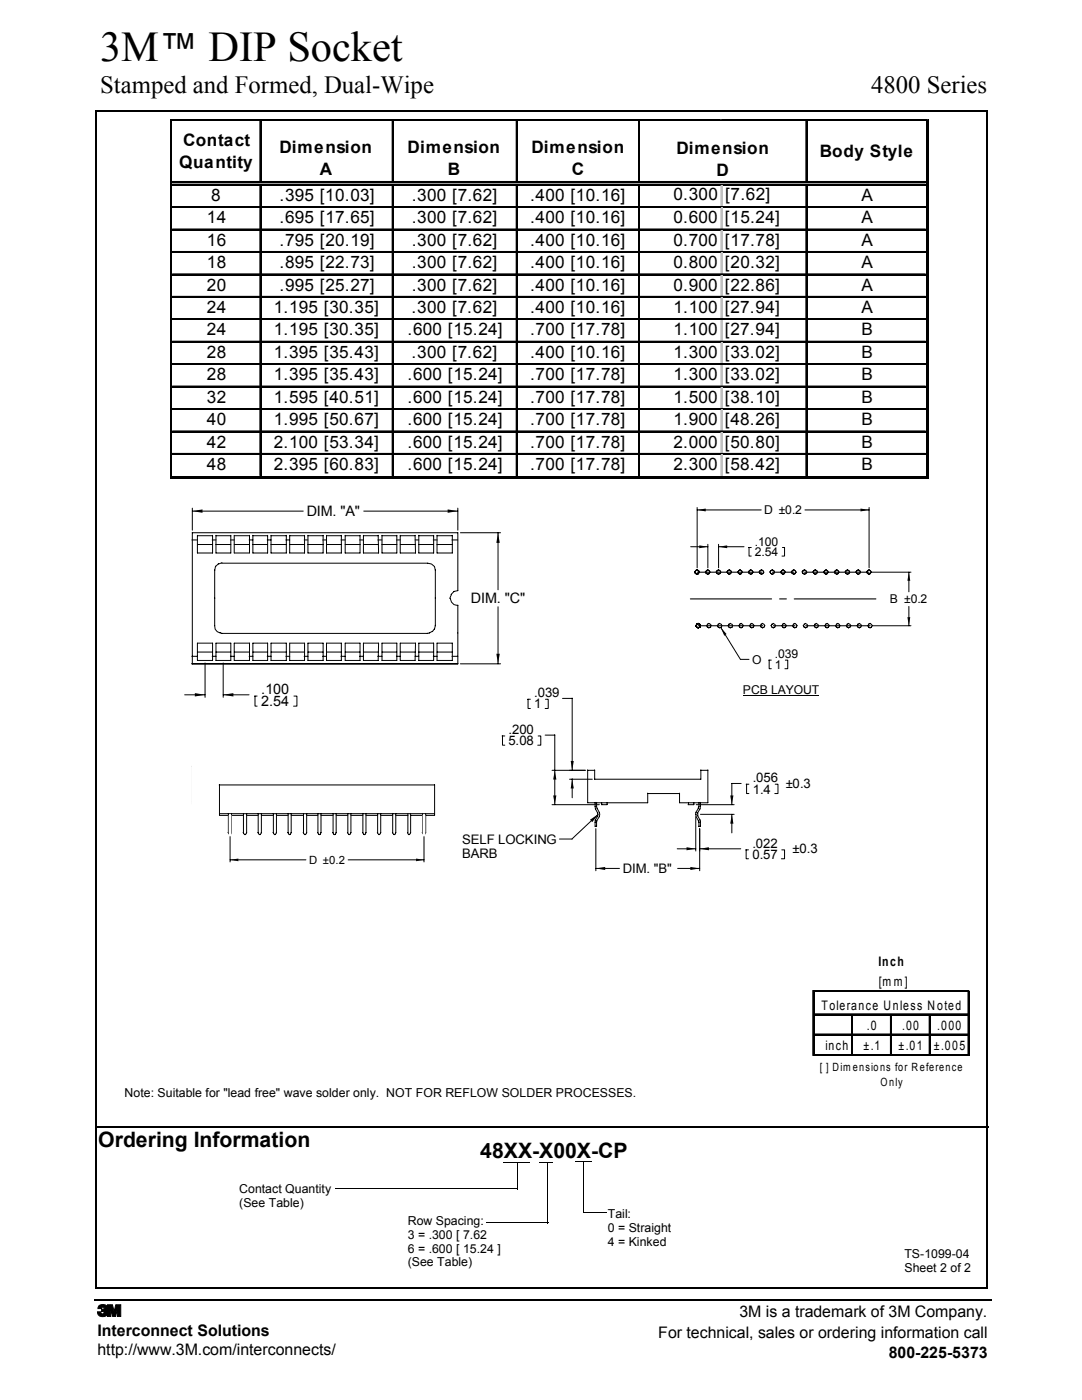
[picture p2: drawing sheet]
<svg xmlns="http://www.w3.org/2000/svg" width="216mm" height="279mm" viewBox="0 0 216 279" stroke-linecap="round" stroke-linejoin="round" font-family="sans-serif">
<path d="M19.2 224.8h.2v.4h-.2zM18.8 259.2h.1v.4h-.1z" fill="#000"/>
<path d="M19 22.2h178M19.1 22.1v234.9M196.9 22.2v235M19.4 225h177.9M18.9 257h177.9M18.9 259.4h178.9" fill="none" stroke="#000" stroke-width=".36"/>
<path d="M67 237.2h36.2M103.2 232.1v5.3M107.7 232.1h2.7M109.3 232.1v12M114.9 231.7h3.1M116.4 231.9v10.1M97 244h12.5M116.5 242h4.6" fill="none" stroke="#000" stroke-width=".2"/>
<g fill="#fff">
<path d="M177.8 177.6h12.8v7.8h-12.8z"/>
<path d="M162.1 189.5h31.3v27.6h-31.3z"/>
</g>
<path d="M162.2 197.6v13.1M162.5 197.6h31M193.1 197.9v12.8M162.5 202.3h31M162.5 206.4h31M162.5 210.4h31M169.9 202.6v8.1M177.7 202.6v8.1M185.4 202.6v8.1" fill="none" stroke="#000" stroke-width=".2"/>
<path d="M162.4 197.6v13.1M162.5 197.8h30.9M162.5 202.5h30.9M162.5 206.5h30.9M162.5 210.6h30.9M170.1 202.6v8.1M177.8 202.6v8.1M185.6 202.6v8.1" fill="none" stroke="#000" stroke-width=".32"/>
<path d="M193.3 197.9v12.8" fill="none" stroke="#000" stroke-width=".3"/>
<path d="M25.3 96.6h125.1v85.2h-125.1z" fill="#fff"/>
<path d="M25.3 96.6h125.2v85.3h-125.2z" fill="#fff" stroke="#fff" stroke-width=".2"/>
<path d="M28.7 104.3h72.1M100.8 104.2v37.7h-72v-37.6M35.1 143.4h58.7M93.8 143.3v23.6h-58.6v-23.5M102.6 143.4h37.4M140 143.3v24.7h-37.3v-24.6" fill="none" stroke="#fff" stroke-width=".34"/>
<g fill="none" stroke="#000" stroke-width=".2">
<path d="M38.3 107.8h1.1M38.4 101.4v4.4M38.4 106.2v26.3M38.4 106.3h53v11.6l-.9 .1M38.4 102h22.1M39.4 106.8v3.6h3v-3.6M39.4 106.9h3M39.4 108.7h3M42.3 107.8h.8M42.8 113.7v11.2l.1 .7 .4 .5 .6 .2M43 113l-.2 .8M43.1 106.8v3.6h3v-3.6"/>
<path d="M43.1 106.9h3M43.1 108.7h3M43.6 112.5l-.6 .6M44.3 112.4h41l.8 .2 .6 .5 .2 .7M44.3 112.3l-.7 .3M46 107.8h.7M46.7 106.8v3.6h3.1v-3.6M46.7 106.9h3.1M46.7 108.7h3.1M49.7 107.8h.8M50.5 106.8v3.6h2.9v-3.6M50.5 106.9h2.9"/>
<path d="M50.5 108.7h2.9M53.3 107.8h.8M54.1 106.8v3.6h3v-3.6M54.1 106.9h3M54.1 108.7h3M57 107.8h.8M57.8 106.8v3.6h3v-3.6M57.8 106.9h3M57.8 108.7h3M60.7 107.8h.7M61.4 106.8v3.6h3.1v-3.6M61.4 106.9h3.1"/>
<path d="M61.4 108.7h3.1M64.4 107.8h.8M65.2 106.8v3.6h2.9v-3.6M65.2 106.9h2.9M65.2 108.7h2.9M68 107.8h.9M68.9 106.8v3.6h2.9v-3.6M68.9 106.9h2.9M68.9 108.7h2.9M71.8 107.8h.7M72.5 106.8v3.6h3v-3.6M72.5 106.9h3"/>
<path d="M72.5 108.7h3M72.6 102h18.8M75.4 107.8h.8M76.2 106.8v3.6h3v-3.6M76.2 106.9h3M76.2 108.7h3M79.1 107.8h.8M79.9 106.8v3.6h3l-.1-3.6M79.9 106.9h2.9M79.9 108.7h3M82.8 107.8h.8M83.6 106.8v3.6h2.9v-3.6"/>
<path d="M83.6 106.9h2.9M83.6 108.7h2.9M86.4 107.8h.8M86.9 113.7v11.2M87.2 106.8v3.6h3.1v-3.6M87.2 106.9h3.1M87.2 108.7h3.1M89.8 119.4l.3 .8 .5 .5 .8 .1M90.1 118.6l-.4 .8M90.2 107.8h1.2M90.6 118l-.6 .6M91.4 101.4v4.4"/>
<path d="M91.9 106.3h8M99.4 106.3v11.4M36.9 138.7h4M38.3 131h1.1M39.4 128.4h3v3.4h-3zM39.4 130.1h3M40.9 132.3v6.9M42.3 131h.8M43.1 128.4h3v3.4h-3zM43.1 130.1h3M43.9 126.2l.4 .2h41M44.5 132.3v6.9"/>
<path d="M44.5 138.7h5.2M46 131h.7M46.7 128.4h3.1v3.4h-3.1zM46.7 130.1h3.1M49.7 131h.8M50.5 128.4h2.9v3.4h-2.9zM50.5 130.1h2.9M50.8 138.9h.5M50.9 138.9v2h.4M53.3 131h.8M54.1 128.4h3v3.4h-3zM54.1 130.1h3"/>
<path d="M57 131h.8M57.8 128.4h3v3.4h-3zM57.8 130.1h3M58.7 138.9h.5v2h-.6M60.7 131h.7M61.4 128.4h3.1v3.4h-3.1zM61.4 130.1h3.1M64.4 131h.8M65.2 128.4h2.9v3.4h-2.9zM65.2 130.1h2.9M68 131h.9M68.9 128.4h2.9v3.4h-2.9z"/>
<path d="M68.9 130.1h2.9M71.8 131h.7M72.5 128.4h3v3.4h-3zM72.5 130.1h3M75.4 131h.8M76.2 128.4h3v3.4h-3zM76.2 130.1h3M79.1 131h.8M79.9 128.4h3l-.1 3.4h-2.9zM79.9 130.1h3M82.8 131h.8M83.6 128.4h2.9v3.4h-2.9z"/>
<path d="M83.6 130.1h2.9M86.3 126l-1 .4M86.4 131h.8M86.7 125.5l-.4 .6M86.9 124.8l-.2 .8M87.2 128.4h3.1v3.4h-3.1zM87.2 130.1h3.1M90.2 131h1.2M91.4 120.8v11.7h-53.1M91.9 132.5h8M99 137.4h.6M99.1 137.4v2h.5"/>
<path d="M99.4 121.1v11.4M102.9 137.4h.6v2h-.7M106.6 137.2h2.2M108.8 137.1v15.8M38.3 152.9h53.1M38.4 152.8v7.6h2.2M40.6 159.9v4.8M41.3 159.9v4.8M44.2 159.9v4.8M45 159.9v4.8M47.9 159.9v4.8M48.7 159.9v4.8"/>
<path d="M51.6 159.9v4.8M52.3 159.9v4.8M55.3 159.9v4.8M56 159.9v4.8M59.1 159.9v4.8M59.8 159.9v4.8M62.6 159.9v4.8M63.4 159.9v4.8M66.3 159.9v4.8M67 159.9v4.8M70 159.9v4.8M70.7 159.9v4.8"/>
<path d="M73.7 159.9v4.8M74.4 159.9v4.8M77.3 159.9v4.8M78.1 159.9v4.8M81 159.9v4.8M81.8 159.9v4.8M84.7 159.9v4.8M85.4 159.9v4.8M88.4 159.9v4.8M89.2 159.9v4.8M91.4 152.8v7.6h-2.2M93.5 145.4h.5"/>
<path d="M93.5 145.4v2h.5M101.3 145.4h.6v2h-.7M102.8 145.2h2.1M104.4 152.9h7.2M104.9 145.2v15.2M108.2 154.9h5M108.8 154.8v4.1M112.1 152.9h1.6M112.1 152.8v7.2h13.1v-2.1M113.7 152.8v2.1h23.1v-2.1M113.7 159.9v1M114.1 159.9l.1 1.3a1.88 1.88 0 0 1-.1 2.8"/>
<path d="M125.2 158h7M136.4 159.9v1l-.2 .3M136.7 152.9h1.6M136.7 159.9v1M138.3 152.8v7.2h-6.1v-2.1M38.4 160h53M40.5 164.7l.3 .5h.3l.2-.5M41.3 160.4h2.9M44.1 164.7l.3 .5h.3l.3-.5M45 160.4h2.9M47.8 164.7l.4 .5h.2l.3-.5M48.7 160.4h2.9"/>
<path d="M51.5 164.7l.3 .5h.2l.3-.5M52.3 160.4h3M55.2 164.7l.3 .5h.3l.2-.5M56 160.4h3.1M59 164.7l.3 .5h.3l.2-.5M59.8 160.4h2.8M62.5 164.7l.4 .5h.2l.3-.5M63.4 160.4h2.9M66.3 164.7l.3 .5h.2l.2-.5M67 160.4h3M69.9 164.7l.3 .5h.3l.2-.5M70.7 160.4h3"/>
<path d="M73.6 164.7l.3 .5h.3l.2-.5M74.4 160.4h2.9M77.2 164.7l.4 .5h.2l.3-.5M78.1 160.4h2.9M81 164.7l.3 .5h.3l.2-.5M81.8 160.4h2.9M84.6 164.7l.3 .5h.3l.2-.5M85.4 160.4h3M88.3 164.7l.3 .5h.3l.3-.5M104.4 160.4h10.3M113.7 164.2v1h.4v-1M113.7 160.8l.1 .6 .5 .9"/>
<path d="M113.8 163.7l-.1 .6M113.9 165.7v3.8M113.9 169h5.2M114.2 164l-.2 .3M114.3 162.2v.7l-.6 .9M115.2 160v.4h1.2v-.4M131.1 169h5.4M134.1 160v.4M135.3 160v.4h-1.3M135.8 162.1l-.2 .5M136.1 162.2v.7l.5 .9M136.3 161.2l-.6 .9"/>
<path d="M136.4 164.3l-.7-1.7 11.2 13.8h-7M136.4 164.2v1M136.5 165.7v3.8M136.6 163.7l.1 .6M136.7 164.2v1h-.4M136.7 160.8l-.1 .6-.6 .9"/>
</g>
<g fill="#000">
<path d="M38.4 102l2-.3v.6zM89.3 101.7l2.1 .3-2.1 .3zM99.4 106.3l.3 2.1h-.7zM38.9 138.3l2 .4-2 .3zM44.5 138.7l2.1-.4v.7zM99 130.5h.7l-.3 2zM104.6 158.4h.7l-.4 2zM104.9 152.9l.4 2h-.7zM108.8 154.9l.3 2h-.7zM108.4 150.9h.7l-.3 2zM113.9 169l2-.4v.7zM134.5 168.6l2 .4-2 .3z"/>
<path d="M135.7 162.6l1.5 1.3-.5 .4z"/>
</g>
<g fill="#fff">
<path d="M25.8 183.1h101.9v29.7h-101.9z"/>
<path d="M34.1 23.8h151.4v72h-151.4z"/>
</g>
<g fill="none" stroke="#c0c0c0" stroke-width=".2">
<path d="M34.1 23.8h.1M51.9 23.8h.1M78.3 23.8h.1M103 23.8h.1M127.4 23.8h.1M143.8 23.8h.1M143.8 37v4.2M160.8 23.8h.1M185 23.8h.1M143.8 41.5v4.2M143.8 46v4.2M143.8 50.4v4.3"/>
<path d="M143.8 54.9v4.2M143.8 59.4v4.2M143.8 63.9v4.2M143.8 68.4v4.2M143.8 72.8v4.2M143.8 77.3v4.2M143.8 81.8v4.2M143.8 86.3v4.2M143.8 90.8v4.2"/>
</g>
<path d="M34.4 24h150.9M34.4 36.3h150.3M34.4 36.9h150.3M34.4 41.4h150.3M34.4 50.3h150.3M34.4 59.3h150.3M34.4 63.8h150.3M34.4 72.7h150.3M34.4 81.7h150.3" fill="none" stroke="#000" stroke-width=".25"/>
<g fill="none" stroke="#000" stroke-width=".2">
<path d="M34.4 36.2h150.3M34.4 36.7h150.3M51.9 24.1v12.1M51.9 37v58M78.3 24.1v12.1M78.3 37v58M103 24.1v12.1M103 37v58M127.4 24.1v12.1M127.4 37v58M160.8 24.1v12.1M160.8 37v58"/>
<path d="M34.4 41.2h150.3M34.4 45.7h150.3M34.4 50.2h150.3M34.4 54.7h150.3M34.4 59.1h150.3M34.4 63.6h150.3M34.4 68.1h150.3M34.4 72.6h150.3M34.4 77h150.3M34.4 81.5h150.3M34.4 86h150.3M34.4 90.5h150.3"/>
</g>
<g fill="none" stroke="#000" stroke-width=".28">
<path d="M34.2 23.8v71.7M52 24.1v12.1M52 37v58M103.1 24.1v12.1M103.1 37v58M127.6 24.1v12.1M127.6 37v58M160.9 24.1v12.1M160.9 37v58M34.4 45.8h150.3M34.4 54.8h150.3M34.4 68.2h150.3"/>
<path d="M34.4 77.2h150.3M34.4 86.1h150.3M34.4 90.6h150.3"/>
</g>
<path d="M78.4 24.1v12.1M78.4 37v58" fill="none" stroke="#000" stroke-width=".3"/>
<g fill="none" stroke="#c0c0c0" stroke-width=".28">
<path d="M144 37v4.2M144 41.5v4.2M144 46v4.2M144 50.4v4.3M144 54.9v4.2M144 59.4v4.2M144 63.9v4.2M144 68.4v4.2M144 72.8v4.2M144 77.3v4.2M144 81.8v4.2M144 86.3v4.2"/>
<path d="M144 90.8v4.2"/>
</g>
<path d="M184.7 24.1h.6v71.4h-.6zM34.4 95h150.9v.5h-150.9z" fill="#000"/>
<path d="M38.2 146.1h53.5v29.6h-53.5z" fill="#fff"/>
<path d="M38.2 146.1h53.6v29.6h-53.6z" fill="#fff" stroke="#fff" stroke-width=".2"/>
<path d="M41.1 149h47.7M88.8 148.9v19.1h-47.6v-19" fill="none" stroke="#fff" stroke-width=".27"/>
<g fill="none" stroke="#000" stroke-width=".2">
<path d="M43.7 156.7h43M43.8 156.6v6.1h1.8M86.7 156.6v6.1h-1.8M43.8 162.4h42.9M45.5 166.1l.3 .5h.2l.2-.5M45.6 162.3v3.9M45.9 167v5M45.9 171.6h15.1M46.2 162.3v3.9M46.2 162.7h2.4M48.5 166.1l.3 .5h.2l.2-.5M48.6 162.3v3.9"/>
<path d="M49.2 162.3v3.9M49.2 162.7h2.3M51.5 166.1l.2 .5h.2l.3-.5M51.5 162.3v3.9M52.2 162.3v3.9M52.2 162.7h2.3M54.5 166.1l.3 .5h.1l.3-.5M54.5 162.3v3.9M55.2 162.3v3.9M55.2 162.7h2.3M57.4 166.1l.3 .5h.2l.2-.5M57.5 162.3v3.9"/>
<path d="M58.1 162.3v3.9M58.1 162.7h2.5M60.5 166.1l.3 .5h.2l.2-.5M60.6 162.3v3.9M61.2 162.3v3.9M61.2 162.7h2.2M63.4 166.1l.2 .5h.3l.2-.5M63.4 162.3v3.9M64.1 162.3v3.9M64.1 162.7h2.4M66.4 166.1l.3 .5h.2l.2-.5M66.5 162.3v3.9"/>
<path d="M67.1 162.3v3.9M67.1 162.7h2.3M69.3 166.1l.3 .5h.2l.2-.5M69.4 162.3v3.9M69.5 171.6h15.1M70 162.3v3.9M70 162.7h2.4M72.3 166.1l.3 .5h.2l.2-.5M72.4 162.3v3.9M73 162.3v3.9M73 162.7h2.4M75.3 166.1l.3 .5h.2l.2-.5"/>
<path d="M75.4 162.3v3.9M76 162.3v3.9M76 162.7h2.4M78.3 166.1l.3 .5h.2l.2-.5M78.4 162.3v3.9M79 162.3v3.9M79 162.7h2.4M81.3 166.1l.2 .5h.2l.2-.5M81.4 162.3v3.9M81.9 162.3v3.9M81.9 162.7h2.4M84.2 166.1l.3 .5h.2l.2-.5"/>
<path d="M84.3 162.3v3.9M84.6 167v5M84.9 162.3v3.9"/>
</g>
<path d="M45.9 162.7v3.9M84.6 162.7v3.9" fill="none" stroke="#fff" stroke-width=".55"/>
<path d="M45.9 171.6l1.7-.3v.6zM83 171.3l1.6 .3-1.6 .3z" fill="#000"/>
<path d="M88.9 133.4h78v44.3h-78z" fill="#fff"/>
<path d="M88.9 133.4h78v44.4h-78z" fill="#fff" stroke="#fff" stroke-width=".2"/>
<path d="M108.5 145h34.3M142.8 144.9v22.6h-34.2v-22.5" fill="none" stroke="#fff" stroke-width=".31"/>
<g fill="none" stroke="#000" stroke-width=".2">
<path d="M105.3 139.6h.5M105.4 139.6v1.8h.4M108.8 139.6h.6v1.8h-.6M112.2 139.4h2M114.2 139.3v14.4M100.2 146.9h.5M100.3 146.9v1.8h.4M107.4 146.9h.5v1.8h-.6M108.8 146.7h1.9M110.2 153.7h6.6M110.7 146.6v14M113.6 155.5h4.6"/>
<path d="M114.2 155.4v3.8M117.2 153.7h1.5M117.3 153.6v6.6h11.9v-1.9M118.7 153.6v1.9h21.1v-1.9M129.2 158.4h6.4M139.8 153.7h1.4M141.2 153.6v6.6h-5.6v-1.9M147.9 156.4h-1.9v4.2M148.9 156.5h.5M149 156.5v1.9h.4M154.7 156.5h.5v1.9h-.6M110.2 160.6h9.4"/>
<path d="M111.6 167.4h2.6M118.7 160.1v.9M118.7 164.1v.8h.3v-.8M118.7 160.9l.1 .5 .5 .9M118.8 163.6l-.1 .5M118.9 165.4v8.4M118.9 173.3h4.7M119 160.1v.9l.7 1.5-.1 .5-.6 .8M119.1 163.8l-.1 .3M119.3 162.2v.6l-.6 .9M119.4 162.5l-5.3 4.9M120.1 160.2v.4h1v-.4"/>
<path d="M135.1 169.4h3.7M135.2 173.3h4.4M137.4 160.2v.4M138.5 160.2v.4h-1.2M138.8 163v6.8M138.9 162.6l-.1-.1 .1 .5 .6 1.1M138.9 162.1l-.1 .4M138.9 160.6h7.6M139.2 162.2v.6l.5 .9M139.4 161.3l-.6 .8M139.5 160.1v.9l-.2 .3M139.5 164.1v.8"/>
<path d="M139.6 165.4v8.4M139.6 169.4h8.2M139.7 163.6l.1 .5M139.8 160.1v.9M139.8 164.1v.8h-.4M139.8 160.9l-.1 .5-.6 .9M139.8 162.5h6.7M146 162.5v3.7M148.8 169.6h.6M148.9 169.6v1.8h.5M156 169.6h.5v1.8h-.6"/>
</g>
<path d="M110.4 158.8h.6l-.3 1.8zM110.7 153.7l.3 1.9h-.6zM114.2 155.5l.3 1.9h-.6zM113.9 151.9h.6l-.3 1.8zM145.7 158.8h.6l-.3 1.8zM117.7 163.6l1.7-1.1-1.2 1.6zM118.9 173.3l1.9-.3v.6zM137 169.1l1.8 .3-1.8 .3zM137.8 173l1.8 .3-1.8 .3zM139.6 169.4l1.9-.3v.6zM146 162.5l.3 1.9h-.6z" fill="#000"/>
<path d="M118.3 97.1h73.9v45.3h-73.9z" fill="#fff"/>
<path d="M118.3 97.1h74v45.3h-74z" fill="#fff" stroke="#fff" stroke-width=".2"/>
<path d="M121.3 103.1h68.1M189.4 103.1v32.1h-68v-32.1" fill="none" stroke="#fff" stroke-width=".29"/>
<g fill="none" stroke="#000" stroke-width=".2">
<path d="M137.8 109.1h3.4M138.6 114.1l.2 .4M138.7 114.4l.4 .2M138.8 113.8l-.1 .4M139.1 113.7l.4 .5-.2 .3 .2-.3zM139.1 113.7l-.3 .2M139.1 101.3v12M139.1 101.8h12.8M139.4 114.5l-.4 .1M140.7 114.1l.3 .4M140.9 114.4l.3 .2M141 113.8l-.2 .4"/>
<path d="M141.2 113.7l.3 .2 .2 .3-.2 .3M141.2 113.7l-.2 .2M141.2 108.6v4.7M141.5 114.5l-.3 .1M142.9 114.1l.2 .4M143 114.4l.4 .2M143.1 113.8l-.1 .4M143.4 113.7l.3 .2 .1 .3-.2 .3M143.4 113.7l-.3 .2M143.4 108.6v4.7M143.4 109.1h5.1M143.7 114.5l-.4 .1"/>
<path d="M145 114.1l.2 .4M145.2 114.4l.3 .2M145.2 113.8l-.1 .4M145.5 113.7l.5 .5-.2 .3M145.5 113.7l-.3 .2M145.8 114.5l-.3 .1M147.2 114.1l.2 .4M147.3 114.4l.4 .2M147.4 113.8l-.1 .4M147.7 113.7l.3 .2 .1 .3-.2 .3M147.7 113.7l-.3 .2M148 114.5l-.4 .1"/>
<path d="M149.3 114.1l.2 .4M149.4 109.3h.5M149.5 109.3v1.7h.4M149.5 114.4l.3 .2M149.5 113.8l-.1 .4M149.8 113.7l.3 .2 .2 .3-.3 .3M149.8 113.7l-.3 .2M150.1 114.5l-.3 .1M151.5 114.1l.2 .4M151.6 114.4l.4 .2M151.7 113.8l-.2 .4M152 113.7l.4 .5-.2 .3"/>
<path d="M152 113.7l-.3 .2M152.3 114.5l-.4 .1M153.6 114.1l.2 .4M153.8 114.4l.3 .2M153.8 113.8l-.1 .4M154.1 113.7l.3 .2 .1 .3-.2 .3M154.1 113.7l-.3 .2M154.4 114.5l-.3 .1M155.8 114.1l.2 .4M155.9 114.4l.4 .2M156 113.8l-.2 .4M156.1 109.3h.4v1.7h-.5"/>
<path d="M156.3 113.7l.2 .2 .2 .3-.2 .3M156.3 113.7l-.3 .2M156.5 114.5l-.3 .1M157.9 114.1l.2 .4M158.1 114.4l.3 .2M158.1 113.8l-.1 .4M158.4 113.7l.4 .5-.2 .3M158.4 113.7l-.3 .2M158.7 114.5l-.4 .1M160 114.1l.3 .4M160.2 114.4l.3 .2M160.3 113.8l-.2 .4"/>
<path d="M160.5 113.7l.5 .5-.2 .3M160.5 113.7l-.2 .2M160.6 101.8h12.8M160.8 114.5l-.3 .1M162.2 114.1l.2 .4M162.3 114.4l.4 .2M162.4 113.8l-.1 .4M162.7 113.7l.3 .2 .1 .3-.2 .3M162.7 113.7l-.3 .2M163 114.5l-.4 .1M164.3 114.1l.2 .4M164.5 114.4l.3 .2"/>
<path d="M164.5 113.8l-.1 .4M164.8 113.7l.5 .5-.2 .3M164.8 113.7l-.3 .2M165.1 114.5l-.3 .1M166.5 114.1l.2 .4M166.6 114.4l.4 .2M166.7 113.8l-.1 .4M167 113.7l.4 .5-.2 .3M167 113.7l-.3 .2M167.3 114.5l-.4 .1M168.6 114.1l.2 .4M168.8 114.4l.3 .2"/>
<path d="M168.8 113.8l-.1 .4M169.1 113.7l.3 .2 .1 .3-.2 .3M169.1 113.7l-.3 .2M169.4 114.5l-.3 .1M170.8 114.1l.2 .4M170.9 114.4l.4 .2M171 113.8l-.2 .4M171.3 113.7l.4 .5-.2 .3M171.3 113.7l-.3 .2M171.6 114.5l-.4 .1M172.9 114.1l.2 .4M173.1 114.4l.3 .2"/>
<path d="M173.1 113.8l-.1 .4M173.4 113.7l.4 .5M173.4 113.7l-.3 .2M173.4 101.3v12M173.7 114.5l-.4 .1M173.8 114.2l-.2 .3M173.8 114.2h8M181.4 114.2v3.9M138.8 124.8l.2 .4M139 125.1l.3 .2M139 124.5l-.1 .4M139.3 124.5l.4 .1v.3l-.1 .3 .1-.3v-.3z"/>
<path d="M139.3 124.4l-.3 .2M139.7 125.2l-.4 .1M141 124.8l.2 .4M141.1 125.1l.4 .2M141.2 124.5l-.2 .4M141.5 124.5l.3 .1v.6M141.5 124.4l-.3 .2M141.8 125.2l-.4 .1M143.1 124.8l.2 .4M143.3 125.1l.3 .2M143.3 124.5l-.1 .4M143.6 124.5l.4 .1v.3l-.1 .3"/>
<path d="M143.6 124.4l-.3 .2M143.8 125.2l3.9 6.4h1.8M144 125.2l-.5 .1M145.2 124.8l.3 .4M145.4 125.1l.4 .2M145.5 124.5l-.2 .4M145.8 124.5l.3 .1 .1 .3-.2 .3M145.8 124.4l-.3 .2M146.1 125.2l-.4 .1M147.4 124.8l.2 .4M147.5 125.1l.4 .2M147.6 124.5l-.1 .4"/>
<path d="M147.9 124.5l.3 .1 .1 .3-.2 .3M147.9 124.4l-.3 .2M148.2 125.2l-.4 .1M149.5 124.8l.3 .4M149.7 125.1l.3 .2M149.8 124.5l-.2 .4M150 124.5l.5 .4-.2 .3M150 124.4l-.2 .2M150.3 125.2l-.3 .1M151.7 124.8l.2 .4M151.8 125.1l.4 .2M151.9 124.5l-.1 .4"/>
<path d="M152.2 124.5l.4 .4-.2 .3M152.2 124.4l-.3 .2M152.5 125.2l-.4 .1M153.4 131.7h.5M153.5 131.7v1.8h.4M153.8 124.8l.3 .4M154 125.1l.3 .2M154.1 124.5l-.2 .4M154.3 124.5l.3 .1 .1 .3-.2 .3M154.3 124.4l-.2 .2M154.6 125.2l-.3 .1M156 124.8l.2 .4"/>
<path d="M156.1 125.1l.4 .2M156.2 124.5l-.2 .4M156.5 124.5l.4 .4-.2 .3M156.5 124.4l-.3 .2M156.7 131.7h.5v1.8h-.6M156.8 125.2l-.4 .1M158.1 124.8l.2 .4M158.3 125.1l.3 .2M158.3 124.5l-.1 .4M158.6 124.5l.4 .4-.2 .3M158.6 124.4l-.3 .2M158.9 125.2l-.4 .1"/>
<path d="M160.3 124.8l.2 .4M160.4 125.1l.4 .2M160.5 124.5l-.2 .4M160.8 124.5l.3 .1 .1 .3-.2 .3M160.8 124.4l-.3 .2M161.1 125.2l-.4 .1M162.4 124.8l.2 .4M162.6 125.1l.3 .2M162.6 124.5l-.1 .4M162.9 124.5l.4 .4-.2 .3M162.9 124.4l-.3 .2M163.2 125.2l-.4 .1"/>
<path d="M164.5 124.8l.3 .4M164.7 125.1l.4 .2M164.8 124.5l-.2 .4M165.1 124.5l.4 .4-.2 .3M165.1 124.4l-.3 .2M165.3 125.2l-.3 .1M166.7 124.8l.2 .4M166.8 125.1l.4 .2M166.9 124.5l-.1 .4M167.2 124.5l.3 .1 .1 .3-.2 .3M167.2 124.4l-.3 .2M167.5 125.2l-.4 .1"/>
<path d="M168.8 124.8l.3 .4M169 125.1l.3 .2M169.1 124.5l-.2 .4M169.3 124.5l.5 .4-.3 .3M169.3 124.4l-.2 .2M169.6 125.2l-.3 .1M171 124.8l.2 .4M171.1 125.1l.4 .2M171.2 124.5l-.2 .4M171.5 124.5l.4 .4-.2 .3M171.5 124.4l-.3 .2M171.8 125.2l-.4 .1"/>
<path d="M173.1 124.8l.2 .4M173.3 125.1l.3 .2M173.3 124.5l-.1 .4M173.6 124.5l.5 .4M173.6 124.4l-.3 .2M173.9 125.2l-.3 .1M174.1 124.9l-.3 .3M174.1 124.9h7.7M181.4 121v3.9M100.6 232h5.1"/>
</g>
<path d="M137.8 119.5h16.2M139.1 114.2h12.9M154.1 114.2h4.3M155.6 119.5h1.3M158.5 119.5h16.3M160.5 114.2h12.9M139.3 124.9h12.9M154.3 124.9h4.3M160.8 124.9h12.8" fill="none" stroke="#000" stroke-width=".21"/>
<g fill="#000">
<path d="M139.5 108.8l1.7 .3-1.7 .3zM139.1 101.8l1.7-.3v.6zM143.4 109.1l1.7-.3v.6zM171.7 101.5l1.7 .3-1.7 .3zM181.4 114.2l.2 1.7h-.5zM143.8 125.2l1.2 1.3-.5 .4zM148.3 138.7h1.6v.2h-1.6zM149.9 138.7h1.7v.2h-1.7zM151.6 138.7h1.6v.2h-1.6zM153.2 138.7h.7v.2h-.7zM153.9 138.7h1.3v.2h-1.3zM155.2 138.7h1.6v.2h-1.6z"/>
<path d="M156.8 138.7h1.6v.2h-1.6zM158.4 138.7h1.9v.2h-1.9zM160.3 138.7h1.7v.2h-1.7zM162 138.7h1.5v.2h-1.5zM181.1 123.2h.5l-.2 1.7z"/>
</g>
<text font-size="8.5" x="20" y="12.1">3M™ DIP Socket</text>
<g font-size="4.9">
<text x="20" y="18.5">Stamped and Formed, Dual-Wipe</text>
<text x="173.8" y="18.5">4800 Series</text>
</g>
<g font-size="4.2">
<text x="19.6" y="228.9">Ordering Information</text>
<text x="95.8" y="231.2">48XX-X00X-CP</text>
</g>
<text font-size="3.5" x="19.5" y="262.7">3</text>
<g font-size="3.4">
<text x="36.6" y="29.1">Contact</text>
<text x="35.8" y="33.6">Quantity</text>
<text x="55.8" y="30.5">Dimension</text>
<text x="63.8" y="34.9">A</text>
<text x="81.3" y="30.5">Dimension</text>
<text x="89.4" y="34.9">B</text>
<text x="106" y="30.5">Dimension</text>
<text x="114.1" y="34.9">C</text>
<text x="135" y="30.7">Dimension</text>
<text x="143" y="35.2">D</text>
<text x="163.6" y="31.2">Body Style</text>
<text x="42.1" y="40.1">8</text>
<text x="55.8" y="40.1">.395 [10.03]</text>
<text x="82.1" y="40.1">.300 [7.62]</text>
<text x="105.8" y="40.1">.400 [10.16]</text>
<text x="134.4" y="39.8">0.300 [7.62]</text>
<text x="171.9" y="40.1">A</text>
<text x="41.3" y="44.6">14</text>
<text x="55.8" y="44.6">.695 [17.65]</text>
<text x="82.1" y="44.6">.300 [7.62]</text>
<text x="105.8" y="44.6">.400 [10.16]</text>
<text x="134.4" y="44.6">0.600 [15.24]</text>
<text x="171.9" y="44.6">A</text>
<text x="41.3" y="49">16</text>
<text x="41.3" y="53.5">18</text>
<text x="55.8" y="49">.795 [20.19]</text>
<text x="55.8" y="53.5">.895 [22.73]</text>
<text x="82.1" y="49">.300 [7.62]</text>
<text x="82.1" y="53.5">.300 [7.62]</text>
<text x="105.8" y="49">.400 [10.16]</text>
<text x="105.8" y="53.5">.400 [10.16]</text>
<text x="134.4" y="49">0.700 [17.78]</text>
<text x="134.4" y="53.5">0.800 [20.32]</text>
<text x="171.9" y="49">A</text>
<text x="171.9" y="53.5">A</text>
<text x="41.3" y="58">20</text>
<text x="55.8" y="58">.995 [25.27]</text>
<text x="82.1" y="58">.300 [7.62]</text>
<text x="105.8" y="58">.400 [10.16]</text>
<text x="134.4" y="58">0.900 [22.86]</text>
<text x="171.9" y="58">A</text>
<text x="41.3" y="62.5">24</text>
<text x="54.6" y="62.5">1.195 [30.35]</text>
<text x="82.1" y="62.5">.300 [7.62]</text>
<text x="105.8" y="62.5">.400 [10.16]</text>
<text x="134.4" y="62.5">1.100 [27.94]</text>
<text x="171.9" y="62.5">A</text>
<text x="41.3" y="67">24</text>
<text x="41.3" y="71.4">28</text>
<text x="54.6" y="67">1.195 [30.35]</text>
<text x="54.6" y="71.4">1.395 [35.43]</text>
<text x="81.3" y="67">.600 [15.24]</text>
<text x="82.1" y="71.4">.300 [7.62]</text>
<text x="105.8" y="71.4">.400 [10.16]</text>
<text x="105.8" y="67">.700 [17.78]</text>
<text x="134.4" y="71.4">1.300 [33.02]</text>
<text x="134.4" y="67">1.100 [27.94]</text>
<text x="171.9" y="71.4">B</text>
<text x="171.9" y="67">B</text>
<text x="41.3" y="75.9">28</text>
<text x="54.6" y="75.9">1.395 [35.43]</text>
<text x="81.3" y="75.9">.600 [15.24]</text>
<text x="105.8" y="75.9">.700 [17.78]</text>
<text x="134.4" y="75.9">1.300 [33.02]</text>
<text x="171.9" y="75.9">B</text>
<text x="41.3" y="80.4">32</text>
<text x="54.6" y="80.4">1.595 [40.51]</text>
<text x="81.3" y="80.4">.600 [15.24]</text>
<text x="105.8" y="80.4">.700 [17.78]</text>
<text x="134.4" y="80.4">1.500 [38.10]</text>
<text x="171.9" y="80.4">B</text>
<text x="41.3" y="84.9">40</text>
<text x="41.3" y="89.3">42</text>
<text x="54.6" y="84.9">1.995 [50.67]</text>
<text x="54.6" y="89.3">2.100 [53.34]</text>
<text x="81.3" y="84.9">.600 [15.24]</text>
<text x="81.3" y="89.3">.600 [15.24]</text>
<text x="105.8" y="84.9">.700 [17.78]</text>
<text x="105.8" y="89.3">.700 [17.78]</text>
<text x="134.4" y="84.9">1.900 [48.26]</text>
<text x="134.4" y="89.3">2.000 [50.80]</text>
<text x="171.9" y="84.9">B</text>
<text x="171.9" y="89.3">B</text>
<text x="41.3" y="93.8">48</text>
<text x="54.6" y="93.8">2.395 [60.83]</text>
<text x="81.3" y="93.8">.600 [15.24]</text>
<text x="105.8" y="93.8">.700 [17.78]</text>
<text x="134.4" y="93.8">2.300 [58.42]</text>
<text x="171.9" y="93.8">B</text>
</g>
<g font-size="3.2">
<text x="147.6" y="262.8">3M is a trademark of 3M Company.</text>
<text x="19.5" y="266.7">Interconnect Solutions</text>
<text x="131.4" y="267">For technical, sales or ordering information call</text>
<text x="19.5" y="270.5">http://www.3M.com/interconnects/</text>
<text x="177.3" y="271.1">800-225-5373</text>
</g>
<g font-size="2.9">
<text x="61.2" y="103">DIM. &quot;A&quot;</text>
<text x="94" y="120.4">DIM. &quot;C&quot;</text>
<text x="52.1" y="138.5">.100</text>
<text x="52.1" y="140.9">2.54</text>
<text x="94.9" y="147.4">5.08</text>
</g>
<g font-size="2.6">
<text x="106.6" y="139.1">.039</text>
<text x="106.6" y="141.4">1</text>
<text x="101.5" y="146.6">.200</text>
<text x="101.5" y="148.7">5.08</text>
<text x="150.2" y="156.1">.056</text>
<text x="150.2" y="158.4">1.4</text>
<text x="156.8" y="157.3">±0.3</text>
<text x="92.2" y="168.4">SELF LOCKING</text>
<text x="92.2" y="171.2">BARB</text>
<text x="150.1" y="169.2">.022</text>
<text x="150.1" y="171.4">0.57</text>
<text x="158.2" y="170.3">±0.3</text>
<text x="124.3" y="174.2">DIM. &quot;B&quot;</text>
<text x="175.3" y="192.8">Inch</text>
<text x="175.4" y="196.8">[m m ]</text>
<text x="163.9" y="201.6">Tolerance Unless Noted</text>
<text x="164.7" y="209.6">inch</text>
<text x="172.3" y="209.6">±.1</text>
<text x="173" y="205.6">.0</text>
<text x="179.3" y="209.6">±.01</text>
<text x="180" y="205.6">.00</text>
<text x="186.3" y="209.6">±.005</text>
<text x="187" y="205.6">.000</text>
</g>
<g font-size="2.5">
<text x="24.9" y="218.9">Note: Suitable for &quot;lead free&quot; wave solder only. NOT FOR REFLOW SOLDER PROCESSES.</text>
<text x="47.7" y="238">Contact Quantity</text>
<text x="47.7" y="240.8">(See Table)</text>
<text x="81.4" y="244.5">Row Spacing:</text>
<text x="121.3" y="243.1">Tail:</text>
<text x="121.3" y="245.9">0 = Straight</text>
<text x="81.4" y="247.2">3 = .300 [ 7.62</text>
<text x="81.4" y="250">6 = .600 [ 15.24 ]</text>
<text x="121.3" y="248.6">4 = Kinked</text>
<text x="180.5" y="251.1">TS-1099-04</text>
<text x="81.4" y="252.7">(See Table)</text>
<text x="180.5" y="253.8">Sheet 2 of 2</text>
</g>
<g font-size="2.4">
<text x="152.5" y="102.6">D ±0.2</text>
<text x="150.6" y="109">.100</text>
<text x="150.6" y="111">2.54</text>
<text x="177.6" y="120.4">B ±0.2</text>
<text x="154.6" y="131.4">.039</text>
<text x="150.1" y="132.5">O</text>
<text x="154.6" y="133.5">1</text>
<text x="148.3" y="138.5">PCB LAYOUT</text>
</g>
<g font-size="2.3">
<text x="61.7" y="172.4">D ±0.2</text>
<text x="163.6" y="213.7">[ ] Dim ensions for Reference</text>
<text x="175.7" y="216.7">Only</text>
</g>
</svg>
